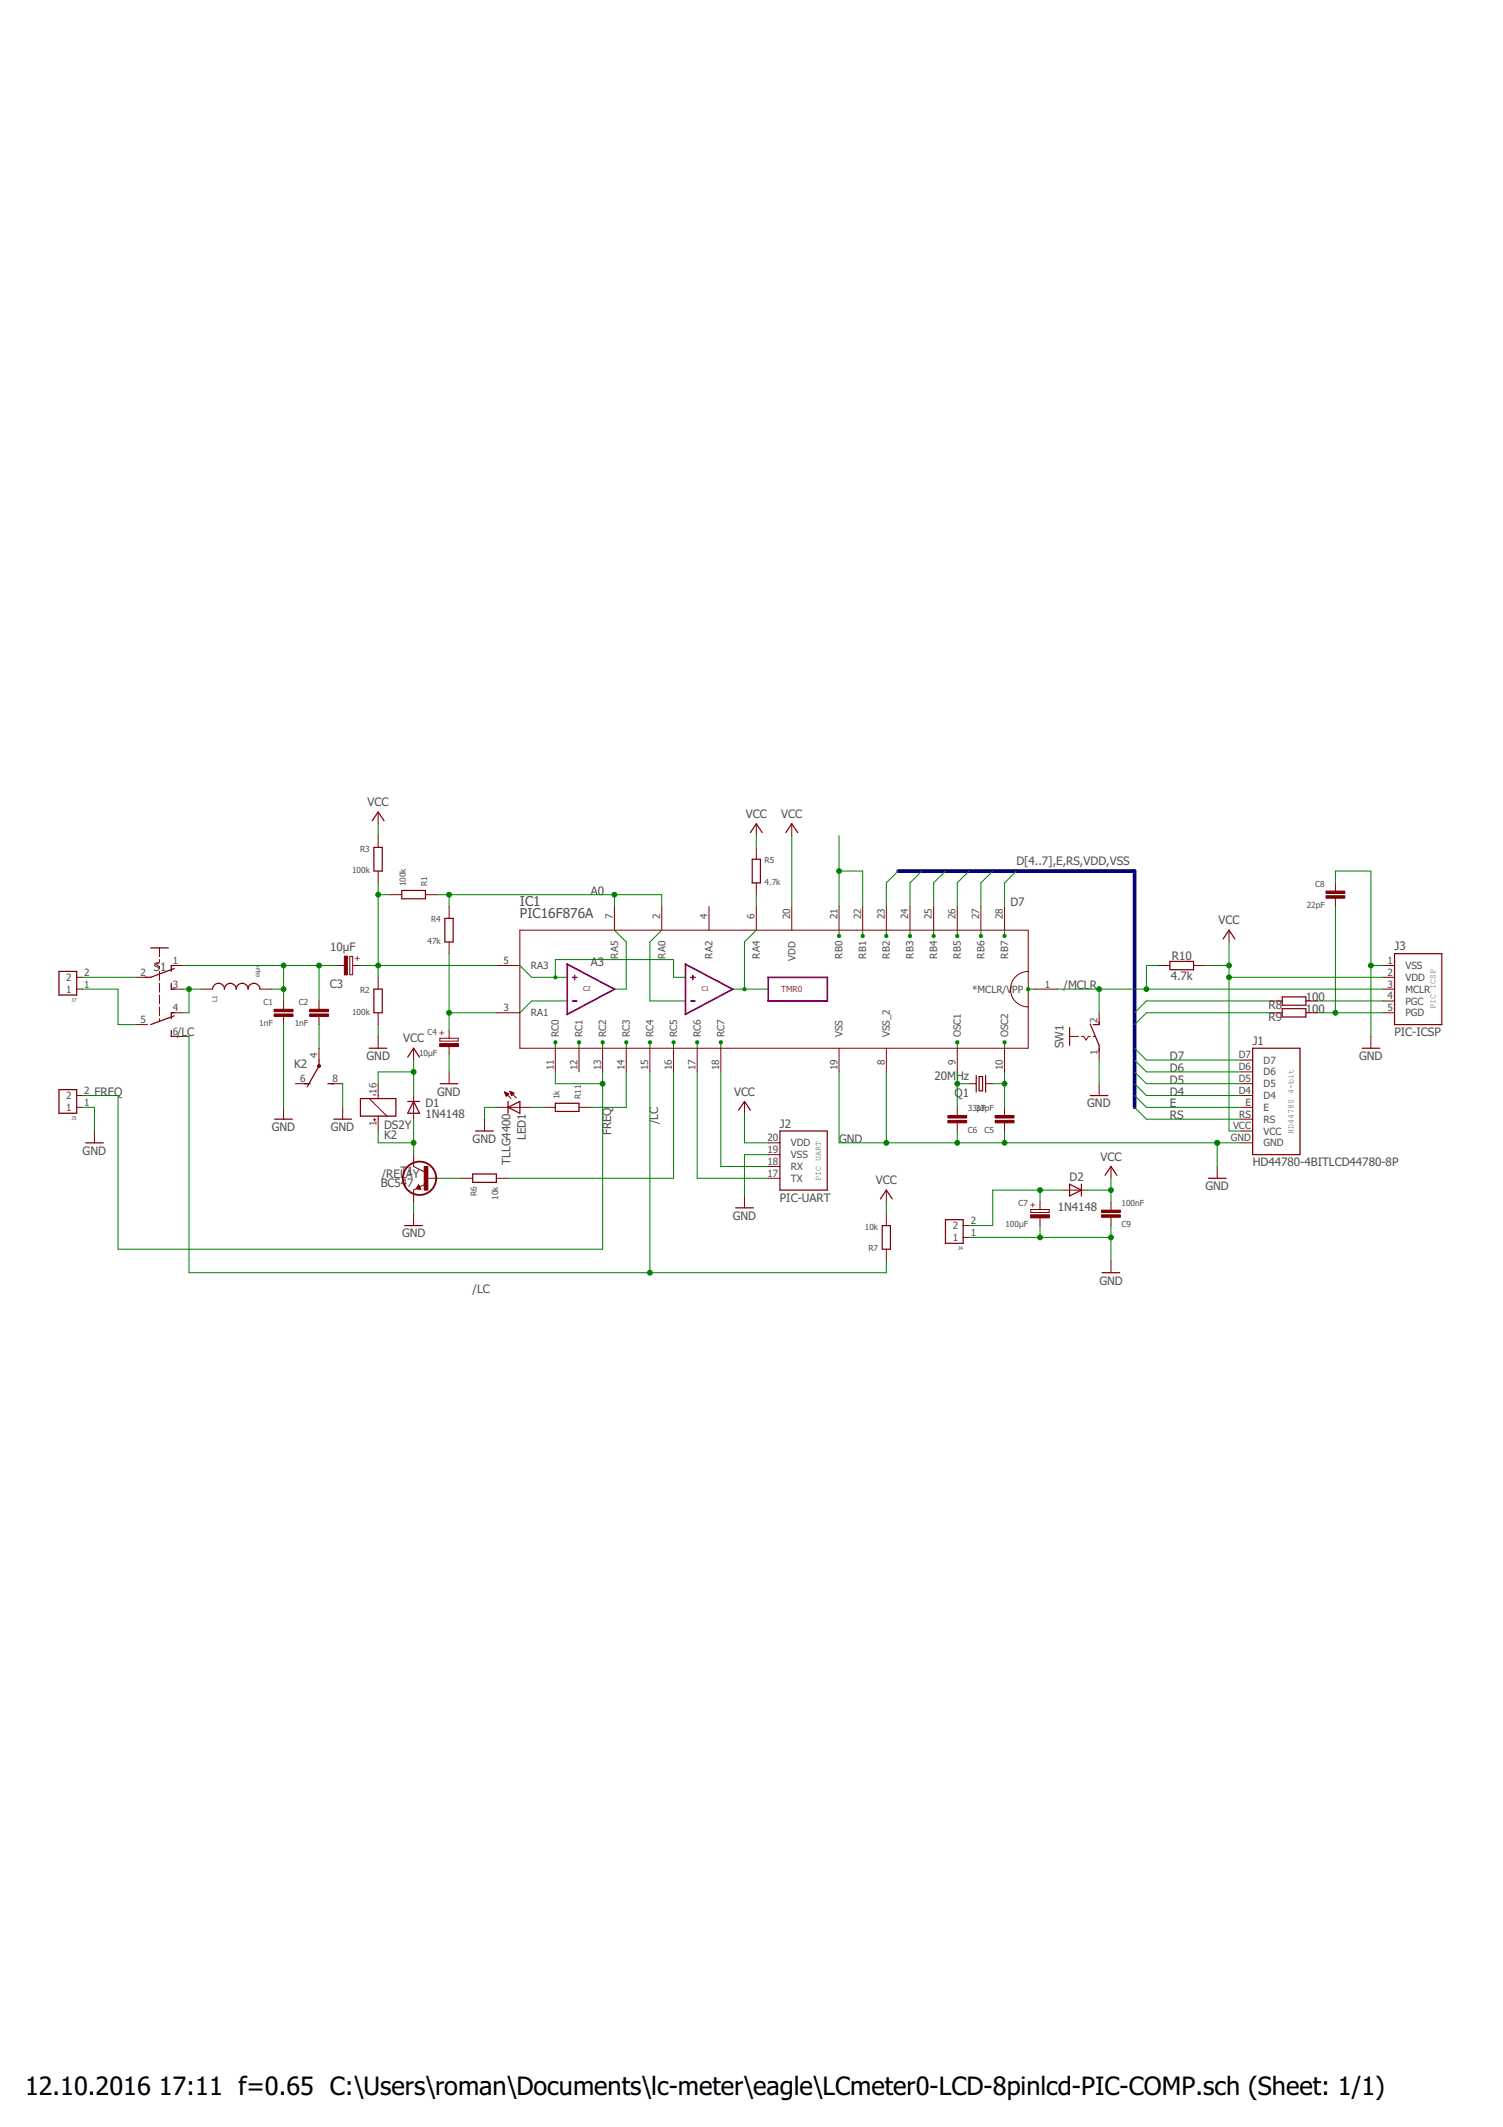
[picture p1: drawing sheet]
<svg xmlns="http://www.w3.org/2000/svg" width="210mm" height="297mm" viewBox="0 0 210 297" stroke-linecap="round" stroke-linejoin="round" font-family="sans-serif">
<g fill="none" stroke="#800000" stroke-width=".14">
<path d="M52.8 113.4v1.6M52.8 116.7v1.6M105.6 115v1.7M105.6 118.3v1.7M110.6 115v1.7M10.7 138.1h.8M10.7 136.5h.8M19 136.5h1.6M22.3 132.4v1.2M22.3 134v.3l-.5 .4 .5 .3v.3M22.3 135.7v1.2M22.3 137.3v1.3"/>
<path d="M22.3 139v1.2M23.9 134.8h1.7M23.9 138.1h1.7M28 138.1h1.7M36.3 138.1h1.7M39.6 139.8v1.1M44.6 139.8v1.1M47 134.8h1.2M48.9 133.6h.4v2.5h-.4zM49.3 134.8h1M52.8 121.6v1.7M52.8 136.5v1.6"/>
<path d="M54.5 124.9h1.6M59.4 124.9h1.7M62.7 126.6v1.6M62.7 131.6v1.6M69.3 134.8h3.3M72.6 129.9h71v16.5h-71zM85.8 126.6v3.3M92.4 126.6v3.3M99 126.6v3.3M105.6 123.3v1.6M105.6 126.6v3.3M110.6 126.6v3.3"/>
<path d="M117.2 126.6v3.3M120.5 126.6v3.3M123.8 126.6v3.3M127.1 126.6v3.3M130.4 126.6v3.3M133.7 126.6v3.3M137 126.6v3.3M140.3 126.6v3.3M143.6 135.7a2.48 2.48 0 0 0-2.5 2.4 2.48 2.48 0 0 0 2.5 2.5M144.4 138.1h3.3M161.8 134.8h1.6M166.7 134.8h1.6"/>
<path d="M171.6 129.9v1.7M177.4 139.8h1.7M182.4 139.8h1.6M186.5 123.3v1.1M186.5 125.4v1.2M193.1 134.8h1.7M193.1 138.1h1.7M193.1 136.5h1.7M193.1 139.8h1.7M10.7 153h.8M10.7 154.6h.8M13.2 157.9v1.7"/>
<path d="M19 143.1h1.6M22.3 140.6v1.3M22.3 142.3v.4M23.9 144.7h1.7M23.9 141.4h1.7M39.6 141.9v1.2M39.6 154.6v1.7M41.3 151.3h1.6M44.6 141.9v1.2M44.6 146.4v1.6M46.2 151.3h1.7M47.9 154.6v1.7"/>
<path d="M51.6 153.4l2.4 2.5M52.2 156.4h.3M52.2 152.9h.3M52.3 156.2v.3M52.8 141.4v1.7M52.8 144.7v1.7M52.8 151.3v2.1M52.8 155.9v2M57.8 146.4v1.6M57.8 153v3.3M61.4 145h2.6v.4h-2.6zM62.7 143.9v1.1"/>
<path d="M62.7 146.1v1.1M62.7 149.7v1.6M67.7 156.3v1.6M69.3 141.4h3.3M69.3 154.6h5M70.5 152.5l.9 .9M70.5 152.5l.5 .2M70.5 152.5l.2 .6 .3-.4M70.5 152.5h.1M70.5 152.6h.3M70.5 152.7h.4M70.6 152.8h.4"/>
<path d="M70.6 152.9h.3M70.7 153h.1M71.2 152.4l.9 .9M71.2 152.4l.6 .3-.3 .3zM71.2 152.4h.1M71.2 152.5h.2M71.3 152.5h.2M71.3 152.6h.4M71.3 152.7h.5M71.4 152.8h.3M71.4 152.8h.2M71.4 152.9h.2"/>
<path d="M71.4 153h.1M75.9 154.6h1.7M77.6 146.4v3.3M80.9 154.6h1.6M80.9 146.4v3.3M84.2 146.4v3.3M87.5 146.4v3.3M90.8 146.4v3.3M94.1 146.4v3.3M97.4 146.4v3.3M100.7 146.4v3.3M104 153.8v1.7"/>
<path d="M107.3 159.6h1.6M117.2 146.4v3.3M123.8 146.4v3.3M133.7 146.4v3.3M133.7 154.6v1.2M133.7 156.8v1.1M135.3 151.3h1M137.6 151.3h1M140.3 146.4v3.3M140.3 154.6v1.2M140.3 156.8v1.1M149.4 144.7h1.2"/>
<path d="M151 144.7h.3l.4 .5 .3-.5h.3M152.7 144.7h.3M153.5 141.4v1.7M153.5 146.4v1.6M153.5 151.3v1.7M173.3 151.3h1.6M173.3 153h1.6M173.3 156.3h1.6M173.3 159.6h1.6M173.3 154.6h1.6M173.3 157.9h1.6M173.3 149.7h1.6"/>
<path d="M173.3 148h1.6M177.4 141.4h1.7M182.4 141.4h1.6M191.5 144.7v1.7M193.1 141.4h1.7M57.8 161.2v1.7l1.6 .8M57.8 169.5v1.7M58.1 166l-.3 .2v1.7M58.5 165.4l.3 .7-.7-.1zM59.2 165.5l-1.1 .5M59.4 164.5h1.7M64.4 164.5h1.6"/>
<path d="M69.3 164.5h1.7M104 167v1.7M107.3 164.5h1.6M107.3 161.2h1.6M107.3 162.9h1.6M123.8 166.2v1.7M123.8 169.5v1.7M123.8 174.5v1.6M134.5 171.2h.8M134.5 172.8h.8M144 168.9h2.5v.4h-2.5zM145.2 167.9v1"/>
<path d="M145.2 170v1.2M148.5 166.2h3.3M155.2 162.9v1.6M155.2 167.9v1.1M155.2 170v1.2M155.2 176.1v1.6M170 162.9v1.6"/>
</g>
<g fill="none" stroke="#800000" stroke-width=".17">
<path d="M52 114.6l.8-1.2 .8 1.2M52.2 118.3h1.2v3.3h-1.2zM104.8 116.3l.8-1.3 .8 1.3M105.1 120h1.1v3.3h-1.1zM109.7 116.3l.9-1.3 .8 1.3M8.2 135.7h2.5v3.3h-2.5zM21 132.4h2.5M23.9 137.3v.8h.4M24.3 135.3l-3.3 1.2h-.8M24.3 134.8h-.4v.9M29.7 138.1a.83 .83 0 0 1 .8-.8 .83 .83 0 0 1 .8 .8 .83 .83 0 0 1 .9-.8 .83 .83 0 0 1 .8 .8 .83 .83 0 0 1 .8-.8 .83 .83 0 0 1 .8 .8 .83 .83 0 0 1 .9-.8 .83 .83 0 0 1 .8 .8M52.2 138.1h1.2v3.3h-1.2z"/>
<path d="M56.1 124.4h3.3v1.1h-3.3zM62.1 128.2h1.2v3.4h-1.2zM163.4 134.3h3.3v1.1h-3.3zM170.8 131.1l.8-1.2 .9 1.2M179.1 139.2h3.3v1.2h-3.3zM194.8 133.2h6.6v9.9h-6.6zM8.2 152.2h2.5v3.3h-2.5zM12 159.6h2.4M23.9 143.9v.8h.4M24.3 141.4h-.4v.9M24.3 141.9l-3.3 1.2M38.4 156.3h2.4"/>
<path d="M42.5 151.3h.8M44.6 148v.9l-1.7 2.9M45.8 151.3h.8M46.6 156.3h2.5M50.3 153.4h5v2.5h-5zM51.6 146.4h2.4M56.9 153.8h1.7M56.9 147.6l.9-1.2 .8 1.2M57.8 153.8l.8 1.7h-1.7zM61.5 151.3h2.4M66.4 157.9h2.5M71 154.6l1.6-.8v1.7z"/>
<path d="M71 153.8v1.7M77.6 154.1h3.3v1.1h-3.3zM103.1 155l.9-1.2 .8 1.2M108.9 157.9h6.6v8.3h-6.6zM136.3 150.2v2.3M136.7 150.3h.5v2h-.5zM137.6 150.2v2.3M149.4 143.5v2.5M152.3 153h2.4M152.3 143l1.2 3v.8M153.5 142.7v.4h-.8M174.9 146.4h6.6v14.8h-6.6z"/>
<path d="M179.1 140.9h3.3v1.1h-3.3zM190.2 146.4h2.5M56.5 171.2h2.5M58.5 165.6l.1 .3h-.2l.1-.1M66 164h3.3v1.1h-3.3zM102.7 168.7h2.5M123 167.4l.8-1.2 .8 1.2M123.2 171.2h1.2v3.3h-1.2zM132 170.3h2.5v3.3h-2.5zM149.4 165.4l1.6 .8-1.6 .8zM151 165.4v1.6M153.9 177.7h2.5"/>
<path d="M154.3 164.1l.9-1.2 .8 1.2M168.8 164.5h2.4"/>
</g>
<g fill="#800000" stroke="#800000" stroke-width=".14">
<path d="M38.3 141.6h2.6v.3h-2.6z"/>
<path d="M38.3 140.9h2.6v.4h-2.6z"/>
<path d="M43.2 141.6h2.7v.3h-2.7z"/>
<path d="M43.2 140.9h2.7v.4h-2.7z"/>
<path d="M48.1 133.5h.4v2.6h-.4z"/>
<path d="M61.4 145.7h2.6v.5h-2.6z"/>
<path d="M139 155.8h2.6v.3h-2.6z"/>
<path d="M139 156.5h2.6v.3h-2.6z"/>
<path d="M132.4 155.8h2.6v.3h-2.6z"/>
<path d="M132.4 156.5h2.6v.3h-2.6z"/>
<path d="M143.9 169.7h2.7v.4h-2.7z"/>
<path d="M153.8 169h2.7v.3h-2.7z"/>
<path d="M153.8 169.7h2.7v.3h-2.7z"/>
<path d="M59.2 162.9h.6v3.3h-.6z"/>
<path d="M185.2 125.1h2.6v.3h-2.6z"/>
<path d="M185.2 124.4h2.6v.4h-2.6z"/>
</g>
<path d="M58.5 165.6l-.2 .4h.3" fill="none" stroke="#800000" stroke-width=".21"/>
<circle cx="58.6" cy="164.5" r="2.33" fill="none" stroke="#800000" stroke-width=".25"/>
<circle cx="44.6" cy="148.9" r=".21" fill="#800000" stroke="#800000" stroke-width=".14"/>
<path d="M125.4 121.6h33.1v33" fill="none" stroke="#000080" stroke-width=".51"/>
<g fill="none" stroke="#008000" stroke-width=".14">
<path d="M52.8 115v1.7M105.6 116.7v1.6M110.6 116.7v9.9M117.2 116.7v9.9M11.5 138.1h5v5h2.5M11.5 136.5h7.5M25.6 138.1h2.4M25.6 134.8h21.4M26.4 138.1v3.3h-.8M38 138.1h1.6M39.6 134.8v5M44.6 134.8v5"/>
<path d="M50.3 134.8h19M52.8 123.3v13.2M52.8 124.9h1.7M61.1 124.9h31.3v1.7M62.7 124.9v1.7M62.7 133.2v10.7M72.6 134.8l1.7 1.7h4.9M77.6 136.5v-2.5h16.5v2.5h1.6M79.2 139.8h-4.9l-1.7 1.6M85.8 129.9l1.7 1.7v6.5h-1.7M85.8 124.9v1.7M92.4 129.9l-1.6 1.7v8.2h4.9"/>
<path d="M102.3 138.1h5M105.6 129.9l-1.6 1.7v6.5M105.6 124.9v1.7M117.2 121.6h3.3v5M117.2 129.9v.8M120.5 129.9v.8M123.8 129.9v.8M125.4 121.6l-1.6 1.7v3.3M127.1 129.9v.8M128.7 121.6l-1.6 1.7v3.3M130.4 129.9v.8M132 121.6l-1.6 1.7v3.3"/>
<path d="M133.7 129.9v.8M135.3 121.6l-1.6 1.7v3.3M137 129.9v.8M138.6 121.6l-1.6 1.7v3.3M140.3 129.9v.8M141.9 121.6l-1.6 1.7v3.3M143.6 138.1h.8M147.7 138.1h45.4M153.5 138.1v3.3M161.8 134.8h-1.7v3.3M168.3 134.8h3.3M171.6 136.5h21.5"/>
<path d="M171.6 131.6v26.3h1.7M177.4 139.8h-17.3l-1.6 1.6M184 139.8h9.1M186.5 123.3v-1.7h5v23.1M186.5 126.6v14.8M191.5 134.8h1.6M11.5 154.6h1.7v3.3M25.6 144.7h.8v33h97.4v-1.6M39.6 143.1v11.5M44.6 143.1v3.3M47.9 151.3v3.3M52.8 143.1v1.6"/>
<path d="M52.8 157.9v1.7h5M57.8 149.7h-5v1.6M57.8 148v5M57.8 156.3v4.9M62.7 147.2v2.5M62.7 141.4h6.6M69.3 154.6h-1.6v1.7M74.3 154.6h1.6M77.6 145.6v.8M77.6 149.7v1.6h6.6M80.9 145.6v.8M84.2 145.6v.8"/>
<path d="M84.2 149.7v24.8h-67.7v-21.5h-5M87.5 145.6v.8M87.5 149.7v4.9h-5M90.8 145.6v.8M90.8 149.7v28M94.1 145.6v.8M94.1 149.7v14.8h-23.1M97.4 145.6v.8M97.4 149.7v14.8h9.9M100.7 145.6v.8M100.7 149.7v13.2h6.6M104 155.5v4.1h3.3"/>
<path d="M117.2 149.7v9.9h56.1M123.8 149.7v9.9M133.7 145.6v.8M133.7 149.7v4.9M133.7 157.9v1.7M133.7 151.3h1.6M138.6 151.3h1.7M140.3 145.6v.8M140.3 149.7v4.9M140.3 157.9v1.7M153.5 148v3.3M158.5 153l1.6 1.6h13.2"/>
<path d="M158.5 149.7l1.6 1.6h13.2M158.5 148l1.6 1.7h13.2M158.5 151.3l1.6 1.7h13.2M158.5 154.6l1.6 1.7h13.2M158.5 146.4l1.6 1.6h13.2M170 159.6v3.3M177.4 141.4h-17.3l-1.6 1.7M184 141.4h9.1M57.8 167.9v1.6M61.1 164.5h3.3M107.3 161.2h-3.3v5.8M123.8 167.9v1.6"/>
<path d="M135.3 172.8h19.9M145.2 166.2v1.7M145.2 171.2v1.6M148.5 166.2h-9.9v5h-3.3M151.8 166.2h3.4M155.2 164.5v3.4M155.2 171.2v4.9"/>
</g>
<g fill="#008000" stroke="#008000" stroke-width=".14">
<path d="M77.4 136.3h.3v.4h-.3z" fill-rule="evenodd"/>
<path d="M103.8 138l.2-.1 .1 .1v.3h-.3z" fill-rule="evenodd"/>
<path d="M140.1 145.4h.3l.1 .2-.1 .1h-.3z" fill-rule="evenodd"/>
<path d="M143.4 138l.2-.1 .1 .1 .1 .1-.1 .2h-.3z" fill-rule="evenodd"/>
<path d="M136.8 130.6h.3l.1 .1-.1 .2h-.3z" fill-rule="evenodd"/>
<path d="M140.1 130.6h.3l.1 .1-.1 .2h-.3z" fill-rule="evenodd"/>
<path d="M80.7 145.4h.3v.3h-.3l-.1-.1z" fill-rule="evenodd"/>
<path d="M84 145.4h.3v.3h-.3l-.1-.1z" fill-rule="evenodd"/>
<path d="M87.3 145.4h.3v.3h-.3l-.1-.1z" fill-rule="evenodd"/>
<path d="M90.6 145.4h.3v.3h-.3l-.1-.1z" fill-rule="evenodd"/>
<path d="M93.9 145.4h.3v.3h-.3l-.1-.1z" fill-rule="evenodd"/>
<circle cx="133.7" cy="145.6" r=".24"/>
<circle cx="133.7" cy="130.7" r=".23"/>
<circle cx="130.4" cy="130.7" r=".23"/>
<circle cx="127.1" cy="130.7" r=".23"/>
<circle cx="123.8" cy="130.7" r=".23"/>
<circle cx="120.5" cy="130.7" r=".23"/>
<circle cx="117.2" cy="130.7" r=".23"/>
<circle cx="97.4" cy="145.6" r=".24"/>
<circle cx="100.7" cy="145.6" r=".24"/>
<circle cx="77.6" cy="145.6" r=".23"/>
<circle cx="52.8" cy="124.9" r=".34"/>
<circle cx="52.8" cy="134.8" r=".34"/>
<circle cx="44.6" cy="134.8" r=".34"/>
<circle cx="39.6" cy="134.8" r=".34"/>
<circle cx="39.6" cy="138.1" r=".34"/>
<circle cx="62.7" cy="124.9" r=".34"/>
<circle cx="85.8" cy="124.9" r=".34"/>
<circle cx="62.7" cy="141.4" r=".34"/>
<circle cx="170" cy="159.6" r=".34"/>
<circle cx="123.8" cy="159.6" r=".34"/>
<circle cx="133.7" cy="159.6" r=".34"/>
<circle cx="140.3" cy="159.6" r=".34"/>
<circle cx="145.2" cy="172.8" r=".34"/>
<circle cx="155.2" cy="172.8" r=".34"/>
<circle cx="191.5" cy="134.8" r=".34"/>
<circle cx="26.4" cy="138.1" r=".34"/>
<circle cx="133.7" cy="151.3" r=".34"/>
<circle cx="140.3" cy="151.3" r=".34"/>
<circle cx="171.6" cy="136.5" r=".34"/>
<circle cx="171.6" cy="134.8" r=".34"/>
<circle cx="57.8" cy="149.7" r=".34"/>
<circle cx="155.2" cy="166.2" r=".34"/>
<circle cx="90.8" cy="177.7" r=".34"/>
<circle cx="57.8" cy="159.6" r=".34"/>
<circle cx="160.1" cy="138.1" r=".34"/>
<circle cx="153.5" cy="138.1" r=".34"/>
<circle cx="84.2" cy="151.3" r=".34"/>
<circle cx="186.5" cy="141.4" r=".34"/>
<circle cx="117.2" cy="121.6" r=".34"/>
<circle cx="145.2" cy="166.2" r=".34"/>
</g>
<g fill="#800080" stroke="#800080" stroke-width=".14">
<path d="M79.2 134.6l6.7 3.5v.1l-6.7-3.5z"/>
<path d="M79.2 134.6h.1l-.1 7.1z"/>
<path d="M79.2 141.6l6.7-3.5v.1l-6.7 3.5z"/>
<path d="M79.9 136.5h.7z"/>
<path d="M80.2 136.2l.1 .6z"/>
<path d="M95.7 134.6l6.7 3.5v.1l-6.7-3.5z"/>
<path d="M95.7 134.6h.1v7.1h-.1z"/>
<path d="M95.7 141.6l6.7-3.5v.1l-6.7 3.5z"/>
<path d="M107.2 136.5h.1v3.3h-.1z"/>
<path d="M107.2 139.8l8.4-.1v.1h-8.3z"/>
<path d="M115.5 136.5h.1v3.3h-.1z"/>
<path d="M107.2 136.5l8.4-.1v.1h-8.3z"/>
<path d="M79.9 139.8h.7z"/>
<path d="M96.4 136.5h.7z"/>
<path d="M96.7 136.2l.1 .6z"/>
<path d="M96.4 139.8h.7z"/>
</g>
<g font-size="3.5">
<text x="3.5" y="292.5">12.10.2016</text>
<text x="22.2" y="292.5">17:11 f=0.65 C:\Users\roman\Documents\lc-meter\eagle\LCmeter0-LCD-8pinlcd-PIC-COMP.sch (Sheet: 1/1)</text>
</g>
<g font-size="1.9" fill="#505050">
<text x="72.6" y="128.2">PIC16F876A</text>
<text x="72.6" y="126.6">IC1</text>
</g>
<g font-size="1.6" fill="#505050">
<text x="51.3" y="112.6">VCC</text>
<text x="104.2" y="114.2">VCC</text>
<text x="109.1" y="114.2">VCC</text>
<text x="82.5" y="124.9">A0</text>
<text x="141.9" y="120.8">D[4..7],E,RS,VDD,VSS</text>
<text x="141.1" y="126.6">D7</text>
<text x="170.2" y="129.1">VCC</text>
<text x="21.4" y="135.7">S1</text>
<text x="46.1" y="138">C3</text>
<text x="46.1" y="132.9">10μF</text>
<text x="82.5" y="134.8">A3</text>
<text x="163.5" y="136.8">4.7k</text>
<text x="163.6" y="134">R10</text>
<text x="194.8" y="132.7">J3</text>
<text x="148.5" y="138.1">/MCLR</text>
<text x="177.2" y="141">R8</text>
<text x="177.2" y="142.6">R9</text>
<text x="182.4" y="139.8">100</text>
<text x="182.4" y="141.4">100</text>
<text x="24.7" y="144.7">/LC</text>
<text x="41.1" y="149.2">K2</text>
<text x="51.2" y="148">GND</text>
<text x="56.3" y="145.6">VCC</text>
<text x="148.5" y="146.4" transform="rotate(-90 148.5 146.4)">SW1</text>
<text x="163.4" y="149.7">D6</text>
<text x="163.4" y="148">D7</text>
<text x="175" y="145.9">J1</text>
<text x="189.8" y="148">GND</text>
<text x="194.8" y="144.7">PIC-ICSP</text>
<text x="13.2" y="153">FREQ</text>
<text x="59.4" y="154.6">D1</text>
<text x="61.1" y="153">GND</text>
<text x="102.5" y="153">VCC</text>
<text x="130.5" y="150.9">20MHz</text>
<text x="133.3" y="153.2">Q1</text>
<text x="151.8" y="154.6">GND</text>
<text x="163.4" y="153">D4</text>
<text x="163.4" y="154.6">E</text>
<text x="163.4" y="151.3">D5</text>
<text x="11.5" y="161.2">GND</text>
<text x="37.9" y="157.9">GND</text>
<text x="46.2" y="157.9">GND</text>
<text x="53.6" y="157.7">DS2Y</text>
<text x="53.6" y="159.1">K2</text>
<text x="59.4" y="156.1">1N4148</text>
<text x="66" y="159.6">GND</text>
<text x="73.4" y="159.2" transform="rotate(-90 73.4 159.2)">LED1</text>
<text x="85.3" y="158.6" transform="rotate(-90 85.3 158.6)">FREQ</text>
<text x="91.9" y="157" transform="rotate(-90 91.9 157)">/LC</text>
<text x="108.9" y="157.5">J2</text>
<text x="117.2" y="159.6">GND</text>
<text x="163.4" y="156.3">RS</text>
<text x="53.2" y="165.7">BC547</text>
<text x="53.3" y="164.5">/RELAY</text>
<text x="55.9" y="164.1">T1</text>
<text x="71.3" y="162.7" transform="rotate(-90 71.3 162.7)">TLLG4400</text>
<text x="108.9" y="167.8">PIC-UART</text>
<text x="122.3" y="165.4">VCC</text>
<text x="149.4" y="164.9">D2</text>
<text x="153.7" y="162.1">VCC</text>
<text x="168.3" y="166.2">GND</text>
<text x="175" y="162.9">HD44780-4BITLCD44780-8P</text>
<text x="56.1" y="172.8">GND</text>
<text x="102.3" y="170.3">GND</text>
<text x="147.7" y="169.2">1N4148</text>
<text x="153.5" y="179.4">GND</text>
<text x="66" y="180.6">/LC</text>
</g>
<g font-size="1.4" fill="#505050">
<text x="85.6" y="128.4" transform="rotate(-90 85.6 128.4)">7</text>
<text x="92.2" y="128.4" transform="rotate(-90 92.2 128.4)">2</text>
<text x="98.8" y="128.4" transform="rotate(-90 98.8 128.4)">4</text>
<text x="105.4" y="128.4" transform="rotate(-90 105.4 128.4)">6</text>
<text x="110.3" y="128.4" transform="rotate(-90 110.3 128.4)">20</text>
<text x="116.9" y="128.4" transform="rotate(-90 116.9 128.4)">21</text>
<text x="120.2" y="128.4" transform="rotate(-90 120.2 128.4)">22</text>
<text x="123.5" y="128.4" transform="rotate(-90 123.5 128.4)">23</text>
<text x="126.9" y="128.4" transform="rotate(-90 126.9 128.4)">24</text>
<text x="130.2" y="128.4" transform="rotate(-90 130.2 128.4)">25</text>
<text x="133.5" y="128.4" transform="rotate(-90 133.5 128.4)">26</text>
<text x="136.8" y="128.4" transform="rotate(-90 136.8 128.4)">27</text>
<text x="140.1" y="128.4" transform="rotate(-90 140.1 128.4)">28</text>
<text x="9.3" y="137">2</text>
<text x="11.8" y="136.3">2</text>
<text x="11.8" y="137.9">1</text>
<text x="19.6" y="136.3">2</text>
<text x="24.1" y="137.9">3</text>
<text x="24.1" y="134.6">1</text>
<text x="70.3" y="134.6">5</text>
<text x="74.1" y="135.3">RA3</text>
<text x="86.3" y="133.9" transform="rotate(-90 86.3 133.9)">RA5</text>
<text x="92.9" y="133.9" transform="rotate(-90 92.9 133.9)">RA0</text>
<text x="99.5" y="133.9" transform="rotate(-90 99.5 133.9)">RA2</text>
<text x="106.1" y="133.9" transform="rotate(-90 106.1 133.9)">RA4</text>
<text x="111.1" y="134.1" transform="rotate(-90 111.1 134.1)">VDD</text>
<text x="117.7" y="133.9" transform="rotate(-90 117.7 133.9)">RB0</text>
<text x="121" y="133.9" transform="rotate(-90 121 133.9)">RB1</text>
<text x="124.3" y="133.9" transform="rotate(-90 124.3 133.9)">RB2</text>
<text x="127.6" y="133.9" transform="rotate(-90 127.6 133.9)">RB3</text>
<text x="130.9" y="133.9" transform="rotate(-90 130.9 133.9)">RB4</text>
<text x="134.2" y="133.9" transform="rotate(-90 134.2 133.9)">RB5</text>
<text x="137.5" y="133.9" transform="rotate(-90 137.5 133.9)">RB6</text>
<text x="140.8" y="133.9" transform="rotate(-90 140.8 133.9)">RB7</text>
<text x="145.9" y="137.9">1</text>
<text x="193.8" y="136.3">2</text>
<text x="193.8" y="134.6">1</text>
<text x="193.8" y="137.9">3</text>
<text x="196.3" y="137">VDD</text>
<text x="196.3" y="135.3">VSS</text>
<text x="9.3" y="138.6">1</text>
<text x="19.6" y="142.9">5</text>
<text x="24.1" y="141.2">4</text>
<text x="70.3" y="141.2">3</text>
<text x="74.1" y="141.9">RA1</text>
<text x="135.8" y="138.6">*MCLR/VPP</text>
<text x="153.3" y="142.9" transform="rotate(-90 153.3 142.9)">2</text>
<text x="193.8" y="139.6">4</text>
<text x="193.8" y="141.2">5</text>
<text x="196.3" y="140.3">PGC</text>
<text x="196.3" y="141.9">PGD</text>
<text x="196.3" y="138.6">MCLR</text>
<text x="24.1" y="144.5">6</text>
<text x="44.3" y="147.8" transform="rotate(-90 44.3 147.8)">4</text>
<text x="77.3" y="149.4" transform="rotate(-90 77.3 149.4)">11</text>
<text x="78.1" y="144.9" transform="rotate(-90 78.1 144.9)">RC0</text>
<text x="80.6" y="149.4" transform="rotate(-90 80.6 149.4)">12</text>
<text x="81.4" y="144.9" transform="rotate(-90 81.4 144.9)">RC1</text>
<text x="83.9" y="149.4" transform="rotate(-90 83.9 149.4)">13</text>
<text x="84.7" y="144.9" transform="rotate(-90 84.7 144.9)">RC2</text>
<text x="87.2" y="149.4" transform="rotate(-90 87.2 149.4)">14</text>
<text x="88" y="144.9" transform="rotate(-90 88 144.9)">RC3</text>
<text x="90.5" y="149.4" transform="rotate(-90 90.5 149.4)">15</text>
<text x="91.3" y="144.9" transform="rotate(-90 91.3 144.9)">RC4</text>
<text x="93.8" y="149.4" transform="rotate(-90 93.8 149.4)">16</text>
<text x="94.6" y="144.9" transform="rotate(-90 94.6 144.9)">RC5</text>
<text x="97.1" y="149.4" transform="rotate(-90 97.1 149.4)">17</text>
<text x="97.9" y="144.9" transform="rotate(-90 97.9 144.9)">RC6</text>
<text x="100.4" y="149.4" transform="rotate(-90 100.4 149.4)">18</text>
<text x="101.2" y="144.9" transform="rotate(-90 101.2 144.9)">RC7</text>
<text x="116.9" y="149.4" transform="rotate(-90 116.9 149.4)">19</text>
<text x="117.7" y="144.9" transform="rotate(-90 117.7 144.9)">VSS</text>
<text x="123.5" y="148.7" transform="rotate(-90 123.5 148.7)">8</text>
<text x="124.3" y="144.9" transform="rotate(-90 124.3 144.9)">VSS_2</text>
<text x="133.5" y="148.7" transform="rotate(-90 133.5 148.7)">9</text>
<text x="134.2" y="144.9" transform="rotate(-90 134.2 144.9)">OSC1</text>
<text x="140.1" y="149.4" transform="rotate(-90 140.1 149.4)">10</text>
<text x="140.8" y="144.9" transform="rotate(-90 140.8 144.9)">OSC2</text>
<text x="153.3" y="147.4" transform="rotate(-90 153.3 147.4)">1</text>
<text x="173" y="149.5">D6</text>
<text x="173" y="147.8">D7</text>
<text x="176.5" y="148.5">D7</text>
<text x="9.3" y="153.5">2</text>
<text x="9.3" y="155.1">1</text>
<text x="11.8" y="152.8">2</text>
<text x="11.8" y="154.4">1</text>
<text x="41.9" y="151.1">6</text>
<text x="46.4" y="151.1">8</text>
<text x="52.6" y="152.8" transform="rotate(-90 52.6 152.8)">16</text>
<text x="173" y="151.1">D5</text>
<text x="173" y="152.8">D4</text>
<text x="173.9" y="154.4">E</text>
<text x="176.5" y="151.8">D5</text>
<text x="176.5" y="153.5">D4</text>
<text x="176.5" y="155.1">E</text>
<text x="176.5" y="150.2">D6</text>
<text x="52.6" y="157.3" transform="rotate(-90 52.6 157.3)">1</text>
<text x="107.2" y="159.4">20</text>
<text x="107.2" y="161">19</text>
<text x="110.4" y="160.1">VDD</text>
<text x="110.4" y="161.7">VSS</text>
<text x="171.9" y="159.4">GND</text>
<text x="172.2" y="157.7">VCC</text>
<text x="173.1" y="156.1">RS</text>
<text x="176.5" y="156.8">RS</text>
<text x="176.5" y="160.1">GND</text>
<text x="176.5" y="158.4">VCC</text>
<text x="107.2" y="162.7">18</text>
<text x="107.2" y="164.3">17</text>
<text x="110.4" y="163.4">RX</text>
<text x="110.4" y="165">TX</text>
<text x="133.1" y="171.6">2</text>
<text x="133.1" y="173.3">1</text>
<text x="135.6" y="170.9">2</text>
<text x="135.6" y="172.6">1</text>
</g>
<g font-size="1.2" fill="#505050">
<text x="50.3" y="118.9">R3</text>
<text x="49.2" y="121.9">100k</text>
<text x="56.7" y="123.8" transform="rotate(-90 56.7 123.8)">100k</text>
<text x="59.7" y="123.8" transform="rotate(-90 59.7 123.8)">R1</text>
<text x="106.8" y="123.5">4.7k</text>
<text x="106.8" y="120.6">R5</text>
<text x="183.7" y="123.9">C8</text>
<text x="59.7" y="131.8">47k</text>
<text x="60.2" y="128.8">R4</text>
<text x="182.5" y="126.8">22pF</text>
<text x="36.2" y="143.3">1nF</text>
<text x="36.8" y="140.4">C1</text>
<text x="41.2" y="143.3">1nF</text>
<text x="41.7" y="140.4">C2</text>
<text x="49.2" y="141.7">100k</text>
<text x="50.3" y="138.7">R2</text>
<text x="200.5" y="140.9" transform="rotate(-90 200.5 140.9)">PIC ICSP</text>
<text x="58.5" y="147.5">10μF</text>
<text x="59.7" y="144.5">C4</text>
<text x="78.1" y="153.5" transform="rotate(-90 78.1 153.5)">1k</text>
<text x="81.1" y="153.5" transform="rotate(-90 81.1 153.5)">R11</text>
<text x="135.2" y="155.2">333p3FpF</text>
<text x="180.7" y="152.8" transform="rotate(-90 180.7 152.8)">4-bit</text>
<text x="135.2" y="158.2">C6</text>
<text x="137.5" y="158.2">C5</text>
<text x="180.7" y="158.4" transform="rotate(-90 180.7 158.4)">HD44780</text>
<text x="66.6" y="167.1" transform="rotate(-90 66.6 167.1)">R6</text>
<text x="69.6" y="167.5" transform="rotate(-90 69.6 167.5)">10k</text>
<text x="114.6" y="164.9" transform="rotate(-90 114.6 164.9)">PIC UART</text>
<text x="120.8" y="171.7">10k</text>
<text x="140.4" y="171.4">100μF</text>
<text x="142.3" y="168.4">C7</text>
<text x="156.6" y="168.4">100nF</text>
<text x="156.6" y="171.4">C9</text>
<text x="121.3" y="174.7">R7</text>
</g>
<g font-size="1.2" fill="#800000">
<text x="49.5" y="134.2">+</text>
<text x="62.1" y="144.7" transform="rotate(-90 62.1 144.7)">+</text>
<text x="144.6" y="168.7" transform="rotate(-90 144.6 168.7)">+</text>
</g>
<text font-size="1.2" fill="#800080" x="109.1" y="138.5">TMR0</text>
<text font-size=".9" fill="#505050" x="30.4" y="139.9" transform="rotate(-90 30.4 139.9)">L1</text>
<g font-size=".9" fill="#800080">
<text x="81.5" y="138.5">C2</text>
<text x="98" y="138.5">C1</text>
</g>
<g font-size=".7" fill="#505050">
<text x="36.3" y="136.5" transform="rotate(-90 36.3 136.5)">68μH</text>
<text x="10" y="139.9">J7</text>
<text x="10" y="156.4">J5</text>
<text x="133.8" y="174.6">J4</text>
</g>
</svg>
